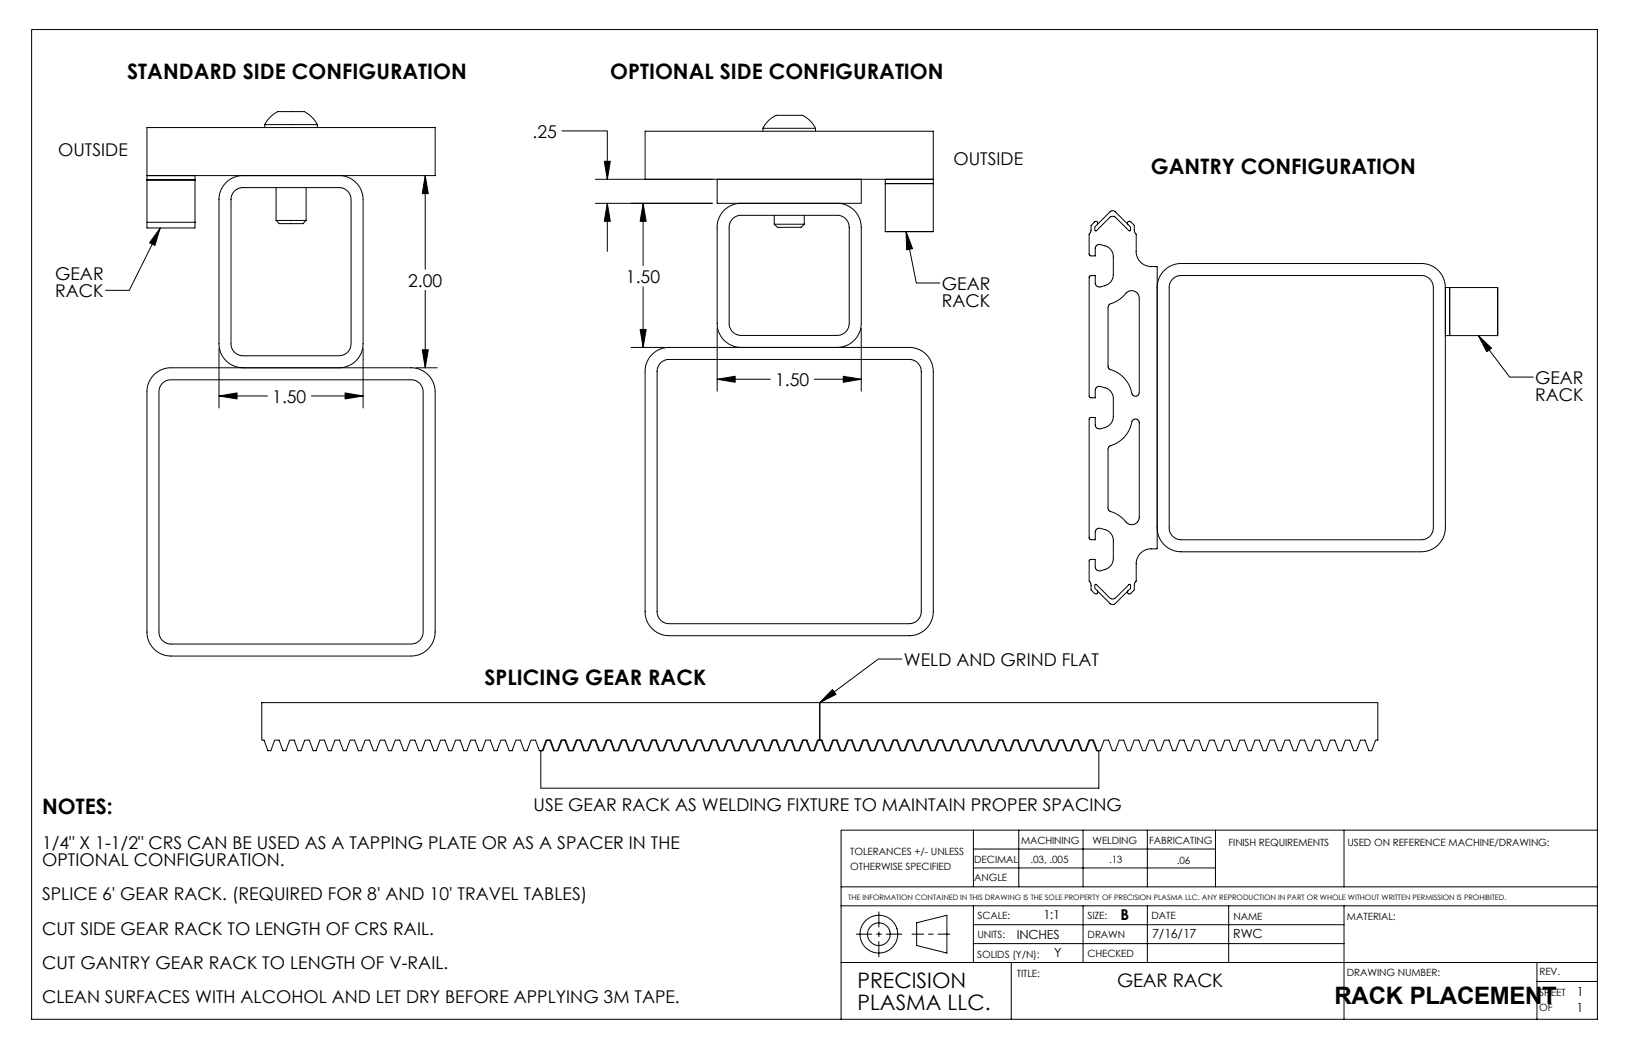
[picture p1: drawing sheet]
<svg xmlns="http://www.w3.org/2000/svg" width="432mm" height="279mm" viewBox="0 0 432 279" stroke-linecap="round" stroke-linejoin="round" font-family="sans-serif">
<g fill="none" stroke="#000" stroke-width=".26">
<path d="M8.4 7.8h414v261.6h-414zM70 32.9l1.5-2 2-1.4h6.9l1.9 1.3 1.6 2.1M70 32.9v.8M70 32.9h13.9M83.9 32.9v.8M148.6 34.6h12v12.8M201.7 33.9l1.5-2.1 2-1.3h7l1.5 .9 1 1 .9 1.5v.8M201.7 33.9v.8M201.7 33.9h13.9M38.9 47.6v11.2h12.7M38.9 46.4h76.2v-12.7h-76.2v13.9M38.9 47.6h12.7"/>
<path d="M51.6 46.4v13.9h-12.7v-1.5M62 50.5l.8-.6 1.1-.3h26.1l1.1 .3 1.1 .9 .4 .9 .2 1.1v38.1l-.3 1.4-.9 1.1-.9 .5-1 .1h-25.4l-1.5-.3-1.1-.9-.6-1.6v-38.8l.3-1.1zM64.3 46.4l-2.5 .5-2 1.4-1.3 1.7-.6 2.3v39.3l.7 2.2 1.4 1.8 2 1.2 2.3 .4M73 58.3l.8 .8h6.3l.8-.8M73 49.6v8.7M73 58.3h7.9M80.9 49.6v8.7M89.7 46.4l2.4 .5 2 1.4 1.4 2 .5 2.5-.1 39.1-.8 2.2-1.4 1.6-1.8 1.1-2.2 .4M112.4 46.4v24.8M157.4 47.4h89.4M157.4 53.7h31M160.6 53.7v12.7"/>
<path d="M170.1 53.7v16.5M170.6 47.4v-12.7h76.2v13.8h-12.7h12.7v12.7M189.6 47.4v6.3h38.1v-6.3M193.7 57.8l.8-.5 1.1-.4h26.1l1.1 .4 .8 .5 .7 1 .3 1.3v25.4l-.3 1.3-.7 .9-.9 .7-1.3 .3h-25.4l-1.3-.3-1-.7-.6-.7-.3-1.2v-26.1l.3-1.1zM204.7 59.3l.9 .8h6.2l.9-.8M204.7 56.9v2.4M204.7 59.3h8M212.7 56.9v2.4M234.1 47.4v13.8h12.7M290.2 59.4l-.7 .6 .1 1h.3l3.6-3.6 .5-.2 .9 .2 3.8 3.6 .2-.1v-.9l-.6-.6M290.2 59.4v-.6l-.5-.3-1.2 1.1v1.6l-.5 .7 .1 5.5 .3 .2h1.2l.1-2.4 .5-.5 .7-.1 1.8 .6 .7 .4 .7 1 .3 1-.1 5.7-.7 1.4-1.5 .8M290.2 59.4l3.4-3.5 .5-.2 .7 .2 3.5 3.5"/>
<path d="M298.3 59.4l-.1-.6 .5-.3 1.2 1.1 .1 1.5 .4 .8v4.9l.7 1.9 .8 .9 1.1 .6 1 .2 2 .1v74.5l-2.9 .3-1 .5-1 1-.7 1.9v4.9l-.4 .7-.1 1.6-1.2 1.1-.5-.3 .1-.5M42.4 60.3l-8.2 16.5h-6.3M112.4 76.8v20.4M170.1 75.8v16M239.6 61.2l2.7 13.6h6.2M246.8 61.2h.1M292.2 75.5l-1.3 .4-.7-.2-.6-.7v-2.1h-1.2l-.3 .2v31.8l.3 .2 1.2 .1 .1-2.5 .5-.5h.8M306 76l.5-2.4 1.3-2.1 1.8-1.2 2.2-.6h64.5l2.2 .6 1.8 1.2 1.4 2.1 .5 2.4M310.1 73.7l.8-.5 1.1-.4h64.2l1.1 .4 .8 .5 .6 1 .3 1.3v63.5l-.3 1.3-.6 1-1 .6-1.3 .3h-63.5l-1.3-.3-.9-.6-.6-.8-.3-1.2v-64.2l.3-1.1zM382.2 76h1.1v12.7v-12.7h12.7v12.7M382.2 76v63.5l-.2 1.5-.4 1.2-.8 1.3-1 1-1.8 1-2.2 .4-64-.1-2.2-.6-1.8-1.2-1.3-2.1-.5-2.4M396 76h.1"/>
<path d="M396 76v12.7M40.7 99.1l1.8-1.3 2.2-.6h64.5l2.2 .6 1.8 1.3 1.4 2 .5 2.5v63.5l-.5 2.4-1.4 2.1-2.1 1.3-2.4 .5h-63.5l-2.4-.5-2.1-1.3-1.2-1.8-.6-2.3-.1-63.9 .5-2.5zM57.9 92.1v15.7M96 92.1v15.7M110 97.2h5.6M166.9 91.8h8.8M172.4 93.7l1.8-1.3 2.2-.6h64.5l2.2 .6 1.8 1.3 1.4 2.1 .5 2.4v63.5l-.5 2.4-1.4 2.1-2.1 1.4-2.4 .4h-63.5l-2.4-.4-2.1-1.4-1.2-1.8-.6-2.2v-64.5l.6-2.2zM174.7 95.9l.8-.5 1.1-.4h64.2l1.1 .4 .8 .5 .6 1 .3 1.3v63.5l-.3 1.3-.6 .9-1 .7-1.3 .3h-63.5l-1.3-.3-.9-.7-.6-.7-.3-1.2v-64.2l.3-1.1zM189.6 86.8v16.6M196 91.8l-2.5-.4-2-1.4-1.3-1.8-.6-2.2 .1-27.2 .8-1.9 1.2-1.5 1.6-1.1 2.2-.6h26.3l1.4 .3 1.4 .6 1.3 1 .6 .8 1 1.8 .2 1.9-.1 26.4-.7 2.2-1.4 1.6-1.9 1.1-2.2 .4M227.7 86.8v16.6M293.3 80.5l2.7-1.3 1.9-1.9 .8-.4 .8-.1 .8 .3 .6 .5 .3 .7v25.6l-.2 .5-.6 .3h-.6l-.4-.4-1-2.7-1.2-1.8-1.8-1.4-2-.8-.4-.6v-15.8z"/>
<path d="M382.2 88.7h13.8M390.9 88.7l8.3 11h6.2M42.9 101.3l.8-.6 1.2-.3h64.2l1.1 .3 .8 .6 .6 1 .3 1.3v63.5l-.3 1.2-.6 1-1 .7-1.3 .2h-63.5l-1.3-.2-1-.7-.5-.8-.4-1.1v-64.2l.4-1.1zM57.9 104.7h12.8M82.3 104.7h13.7M189.6 100.2h14.1M215.3 100.2h12.4M291 102.2l1.7 .5 .7 .4 .7 1 .3 1-.1 5.7-.7 1.4-1.5 .8M292.2 113l-1.3 .4-.7-.2-.6-.7v-2.1h-1.2l-.3 .2-.1 31.7 .4 .3 1.2 .1 .1-2.4 .5-.6 .7-.1 1.8 .6 .7 .5 .7 .9 .3 1-.1 5.5-.4 1.1-.6 .8-1.1 .5-1.9 .4-.5-.4-.2-.4v-2.2h-1.2l-.4 .3v5.4l.5 .8v1.5l1.2 1.1 .5-.3-.1-.5M299.3 111.5l.4-.6 .7-.1 .6 .3 .2 .7v25.1l-.2 .8-.5 .6-.7 .3-.8 .1-1-.5-1.9-1.8-1.2-.7-1.4-.5-.5-.6v-15.9l.4-.8 2-.9 1.9-1.5 1.2-1.7 .8-2.2M290.2 156.2l3.4 3.4 .5 .2 .8-.3 3.4-3.3M298.5 154.5l.4 .1v.9l-.6 .7"/>
<path d="M298.5 154.5l-3.5 3.5-.6 .3-.9-.2-3.8-3.6-.2 .1v.9l.7 .7M238.5 174.2h-6.2l-15.5 11.5M69.2 185.7h295.1v9.9h-.6l-1 2.8h-.8l-1-2.8h-1.2l-1 2.8h-.8l-1-2.8h-1.2l-1 2.8h-.7l-1-2.8h-1.2l-1 2.8h-.8l-1-2.8h-1.2l-1 2.8h-.8l-1-2.8h-1.2l-1 2.8h-.8l-1-2.8h-1.2l-1 2.8h-.8l-1-2.8h-1.2l-1 2.8h-.8l-1-2.8h-1.2l-1 2.8h-.7l-1.1-2.8h-1.2l-1 2.8h-.7l-1.1-2.8h-1.2l-1 2.8h-.7l-1-2.8h-1.3l-1 2.8h-.7l-1-2.8h-1.2l-1 2.8h-.8l-1-2.8h-1.2l-1 2.8h-.8l-1-2.8h-1.2l-1 2.8h-.8l-1-2.8h-1.2l-1 2.8h-.8l-1-2.8h-1.2l-1 2.8h-.8l-1-2.8h-1.2l-1 2.8h-.7l-1.1-2.8h-1.1l-1.1 2.8h-.7l-1-2.8h-1.2l-1.1 2.8h-.7l-1-2.8h-1.2l-1 2.8h-.8l-1-2.8h-1.2l-1 2.8h-.8l-1-2.8h-1.2l-1 2.8h-.8l-1-2.8h-1.2l-1 2.8h-.8l-1-2.8h-1.2l-1 2.8h-.8l-1-2.8h-1.2l-1 2.8h-.7l-1.1-2.8h-1.2l-1 2.8h-.7l-1.1-2.8h-1.1l-1.1 2.8h-.7l-1-2.8h-1.2l-1 2.8h-.8l-1-2.8h-1.2l-1 2.8h-.8l-1-2.8h-1.2l-1 2.8h-.8l-1-2.8h-1.2l-1 2.8h-.8l-1-2.8h-1.2l-1 2.8h-.8l-1-2.8h-1.2l-1 2.8h-.7l-1.1-2.8h-1.2l-1 2.8h-.7l-1.1-2.8h-1.1l-1.1 2.8h-.7l-1-2.8h-1.2l-1.1 2.8h-.7l-1-2.8h-.6v-9.9v9.9h-.6l-1 2.8h-.8l-1-2.8h-1.2l-1 2.8h-.8l-1-2.8h-1.2l-1 2.8h-.8l-1-2.8h-1.2l-1 2.8h-.8l-1-2.8h-1.2l-1 2.8h-.8l-1-2.8h-1.2l-1 2.8h-.7l-1.1-2.8h-1.1l-1.1 2.8h-.7l-1-2.8h-1.2l-1.1 2.8h-.7l-1-2.8h-1.2l-1 2.8h-.8l-1-2.8h-1.2l-1 2.8h-.8l-1-2.8h-1.2l-1 2.8h-.8l-1-2.8h-1.2l-1 2.8h-.8l-1-2.8h-1.2l-1 2.8h-.8l-1-2.8h-1.2l-1 2.8h-.7l-1.1-2.8h-1.2l-1 2.8h-.7l-1.1-2.8h-1.1l-1.1 2.8h-.7l-1-2.8h-1.2l-1 2.8h-.8l-1-2.8h-1.2l-1 2.8h-.8l-1-2.8h-1.2l-1 2.8h-.8l-1-2.8h-1.2l-1 2.8h-.8l-1-2.8h-1.2l-1 2.8h-.8l-1-2.8h-1.2l-1 2.8h-.7l-1.1-2.8h-1.2l-1 2.8h-.7l-1.1-2.8h-1.1l-1.1 2.8h-.7l-1-2.8h-1.2l-1.1 2.8h-.7l-1-2.8h-1.2l-1 2.8h-.8l-1-2.8h-1.2l-1 2.8h-.8l-1-2.8h-1.2l-1 2.8h-.8l-1-2.8h-1.2l-1 2.8h-.8l-1-2.8h-1.2l-1 2.8h-.8l-1-2.8h-1.2l-1 2.8h-.7l-1.1-2.8h-1.1l-1.1 2.8h-.7l-1-2.8h-1.2l-1.1 2.8h-.7l-1-2.8h-1.2l-1 2.8h-.8l-1-2.8h-1.2l-1 2.8h-.8l-1-2.8h-1.2l-1 2.8h-.8l-1-2.8h-1.2l-1 2.8h-.8l-1-2.8h-.6zM168.5 195.6l-1 2.8h-1.2l-1-2.8h-.8l-1 2.8h-1.2l-1-2.8h-.7l-1 2.8h-1.3l-1-2.8h-.7l-1 2.8h-1.2l-1-2.8h-.8l-1 2.8h-1.2l-1-2.8h-.8l-1 2.8h-1.2l-1-2.8h-.8l-1 2.8h-.6v9.9h147.6v-9.9h-.7l-1-2.8h-.7l-1.1 2.8h-1.1l-1.1-2.8h-.7l-1 2.8h-1.2l-1-2.8h-.8l-1 2.8h-1.2l-1-2.8h-.8l-1 2.8h-1.2l-1-2.8h-.8l-1 2.8h-1.2l-1-2.8h-.8l-1 2.8h-1.2l-1-2.8M169.3 195.6l1 2.8h1.2l1-2.8h.8l1 2.8h1.2l1-2.8h.8l1 2.8h1.2l1-2.8h.8l1 2.8h1.2l1-2.8h.8l1 2.8h1.2l1-2.8h.7l1 2.8h1.3l1-2.8h.7l1 2.8h1.2l1-2.8h.8l1 2.8h1.2l1-2.8h.8l1 2.8h1.2l1-2.8h.8l1 2.8h1.2l1-2.8h.8l1 2.8h1.2l1-2.8h.8l1 2.8h1.2l1-2.8h.7l1.1 2.8h1.2l1-2.8h.7l1.1 2.8h1.2l1-2.8h.7l1 2.8h1.2l1-2.8h.8l1 2.8h1.2l1-2.8h.8l1 2.8h1.2l1-2.8h.8l1 2.8h1.2l1-2.8h.8l1 2.8h1.2l1-2.8h.8l1 2.8h1.2l1-2.8h.7l1.1 2.8h1.2l1-2.8h.7l1.1 2.8h1.1l1.1-2.8M257 195.6l1 2.8h1.2l1.1-2.8h.7l1 2.8h1.2l1-2.8M257.4 219.4v15M269.4 219.4v15M286.4 219.4v15M303.4 219.4v15M321.4 219.4v15M355.4 219.4v15"/>
<path d="M422.4 219.4h-200v50M222.4 239.4h200M222.4 234.4h200M257.4 229.4h64M257.4 224.4h64M257.4 239.4v15M286.4 239.4v15M303.4 239.4v15M324.9 239.4v15M355.4 239.4v30M222.4 254.4h200M226.4 246.9h4.1"/>
<path d="M231.8 246.9h1.3M232.4 241v4.1M232.4 246.3v1.3M232.4 248.9v4M234.3 246.9h4.2M241.1 246.9h3.1M242.4 243.9l8-2v10l-8-2zM245.5 246.9h1.3M248 246.9h3.1M257.4 249.4h98M257.4 244.4h98M267.4 254.4v15"/>
<path d="M406.4 259.4h16M406.4 254.4v15"/>
<circle cx="232.4" cy="246.9" r="5"/>
<circle cx="232.4" cy="246.9" r="3"/>
</g>
<g fill="#000" stroke="#000" stroke-width=".26">
<path d="M112.4 46.4l.8 4.8h-1.5z" fill-rule="evenodd"/>
<path d="M160.6 53.7l.8 4.8h-1.6z" fill-rule="evenodd"/>
<path d="M159.8 42.6h1.6l-.8 4.8z" fill-rule="evenodd"/>
<path d="M170.1 53.7l.8 4.8h-1.6z" fill-rule="evenodd"/>
<path d="M42.4 60.3l-1.4 4.6-1.5-.7z" fill-rule="evenodd"/>
<path d="M239.6 61.2l1.7 4.5-1.6 .3z" fill-rule="evenodd"/>
<path d="M111.7 92.5h1.5l-.8 4.7z" fill-rule="evenodd"/>
<path d="M169.3 87.1h1.6l-.8 4.7z" fill-rule="evenodd"/>
<path d="M390.9 88.7l3.5 3.3-1.3 1z" fill-rule="evenodd"/>
<path d="M57.9 104.7l4.8-.8v1.6z" fill-rule="evenodd"/>
<path d="M91.2 103.9l4.8 .8-4.8 .8z" fill-rule="evenodd"/>
<path d="M189.6 100.2l4.8-.7v1.5z" fill-rule="evenodd"/>
<path d="M223 99.5l4.7 .7-4.7 .8z" fill-rule="evenodd"/>
<path d="M220.1 182.3l1 1.2-4.3 2.2z" fill-rule="evenodd"/>
</g>
<text font-size="6.3" x="352.9" y="265.3">RACK PLACEMENT</text>
<g font-size="5.6">
<text x="33.6" y="21">STANDARD SIDE CONFIGURATION</text>
<text x="161.4" y="21">OPTIONAL SIDE CONFIGURATION</text>
<text x="304.3" y="46.1">GANTRY CONFIGURATION</text>
<text x="128.1" y="181.1">SPLICING GEAR RACK</text>
<text x="11.1" y="215.1">NOTES:</text>
<text x="226.7" y="261.2">PRECISION</text>
<text x="226.7" y="266.8">PLASMA LLC.</text>
</g>
<text font-size="4.9" x="295.4" y="261">GEAR RACK</text>
<g font-size="4.7">
<text x="15.3" y="41.1">OUTSIDE</text>
<text x="140.8" y="36.4">.25</text>
<text x="252.1" y="43.7">OUTSIDE</text>
<text x="14.6" y="74">GEAR</text>
<text x="107.9" y="75.7">2.00</text>
<text x="165.5" y="74.8">1.50</text>
<text x="249" y="76.6">GEAR</text>
<text x="14.6" y="78.5">RACK</text>
<text x="249" y="81.1">RACK</text>
<text x="405.9" y="101.4">GEAR</text>
<text x="72" y="106.4">1.50</text>
<text x="205" y="102">1.50</text>
<text x="405.9" y="106">RACK</text>
<text x="239" y="176">WELD AND GRIND FLAT</text>
<text x="141.1" y="214.4">USE GEAR RACK AS WELDING FIXTURE TO MAINTAIN PROPER SPACING</text>
<text x="11.1" y="224.4">1/4&quot; X 1-1/2&quot; CRS CAN BE USED AS A TAPPING PLATE OR AS A SPACER IN THE</text>
<text x="11.1" y="228.9">OPTIONAL CONFIGURATION.</text>
<text x="11.1" y="238">SPLICE 6' GEAR RACK. (REQUIRED FOR 8' AND 10' TRAVEL TABLES)</text>
<text x="11.1" y="247">CUT SIDE GEAR RACK TO LENGTH OF CRS RAIL.</text>
<text x="11.1" y="256.1">CUT GANTRY GEAR RACK TO LENGTH OF V-RAIL.</text>
<text x="11.1" y="265.1">CLEAN SURFACES WITH ALCOHOL AND LET DRY BEFORE APPLYING 3M TAPE.</text>
</g>
<text font-size="4" x="296.3" y="243.3">B</text>
<g font-size="3.3">
<text x="275.9" y="243">1:1</text>
<text x="268.8" y="248.2">INCHES</text>
<text x="304.7" y="248">7/16/17</text>
<text x="326.1" y="248">RWC</text>
<text x="278.7" y="253.1">Y</text>
<text x="417" y="263.2">1</text>
<text x="416.9" y="267.5">1</text>
</g>
<g font-size="2.6">
<text x="224.8" y="225.9">TOLERANCES +/- UNLESS</text>
<text x="270" y="223.1">MACHINING</text>
<text x="288.9" y="223.1">WELDING</text>
<text x="303.8" y="223.1">FABRICATING</text>
<text x="324.8" y="223.7">FINISH REQUIREMENTS</text>
<text x="356.3" y="223.6">USED ON REFERENCE MACHINE/DRAWING:</text>
<text x="224.8" y="229.9">OTHERWISE SPECIFIED</text>
<text x="257.6" y="228.1">DECIMAL</text>
<text x="257.6" y="232.9">ANGLE</text>
<text x="272.5" y="228">.03, .005</text>
<text x="293.3" y="228.1">.13</text>
<text x="311.2" y="228.5">.06</text>
<text x="258.5" y="243">SCALE:</text>
<text x="287.5" y="242.8">SIZE:</text>
<text x="304.5" y="242.9">DATE</text>
<text x="326.2" y="243.2">NAME</text>
<text x="356.2" y="243.1">MATERIAL:</text>
<text x="258.5" y="248">UNITS:</text>
<text x="287.6" y="248">DRAWN</text>
<text x="258.4" y="253.2">SOLIDS (Y/N):</text>
<text x="287.5" y="253">CHECKED</text>
<text x="356.2" y="257.9">DRAWING NUMBER:</text>
<text x="407.1" y="257.8">REV.</text>
<text x="268.9" y="258.2">TITLE:</text>
<text x="407" y="263.2">SHEET</text>
<text x="407" y="267.2">OF</text>
</g>
<text font-size="2" x="224.3" y="237.9">THE INFORMATION CONTAINED IN THIS DRAWING IS THE SOLE PROPERTY OF PRECISION PLASMA LLC. ANY REPRODUCTION IN PART OR WHOLE WITHOUT WRITTEN PERMISSION IS PROHIBITED.</text>
</svg>
